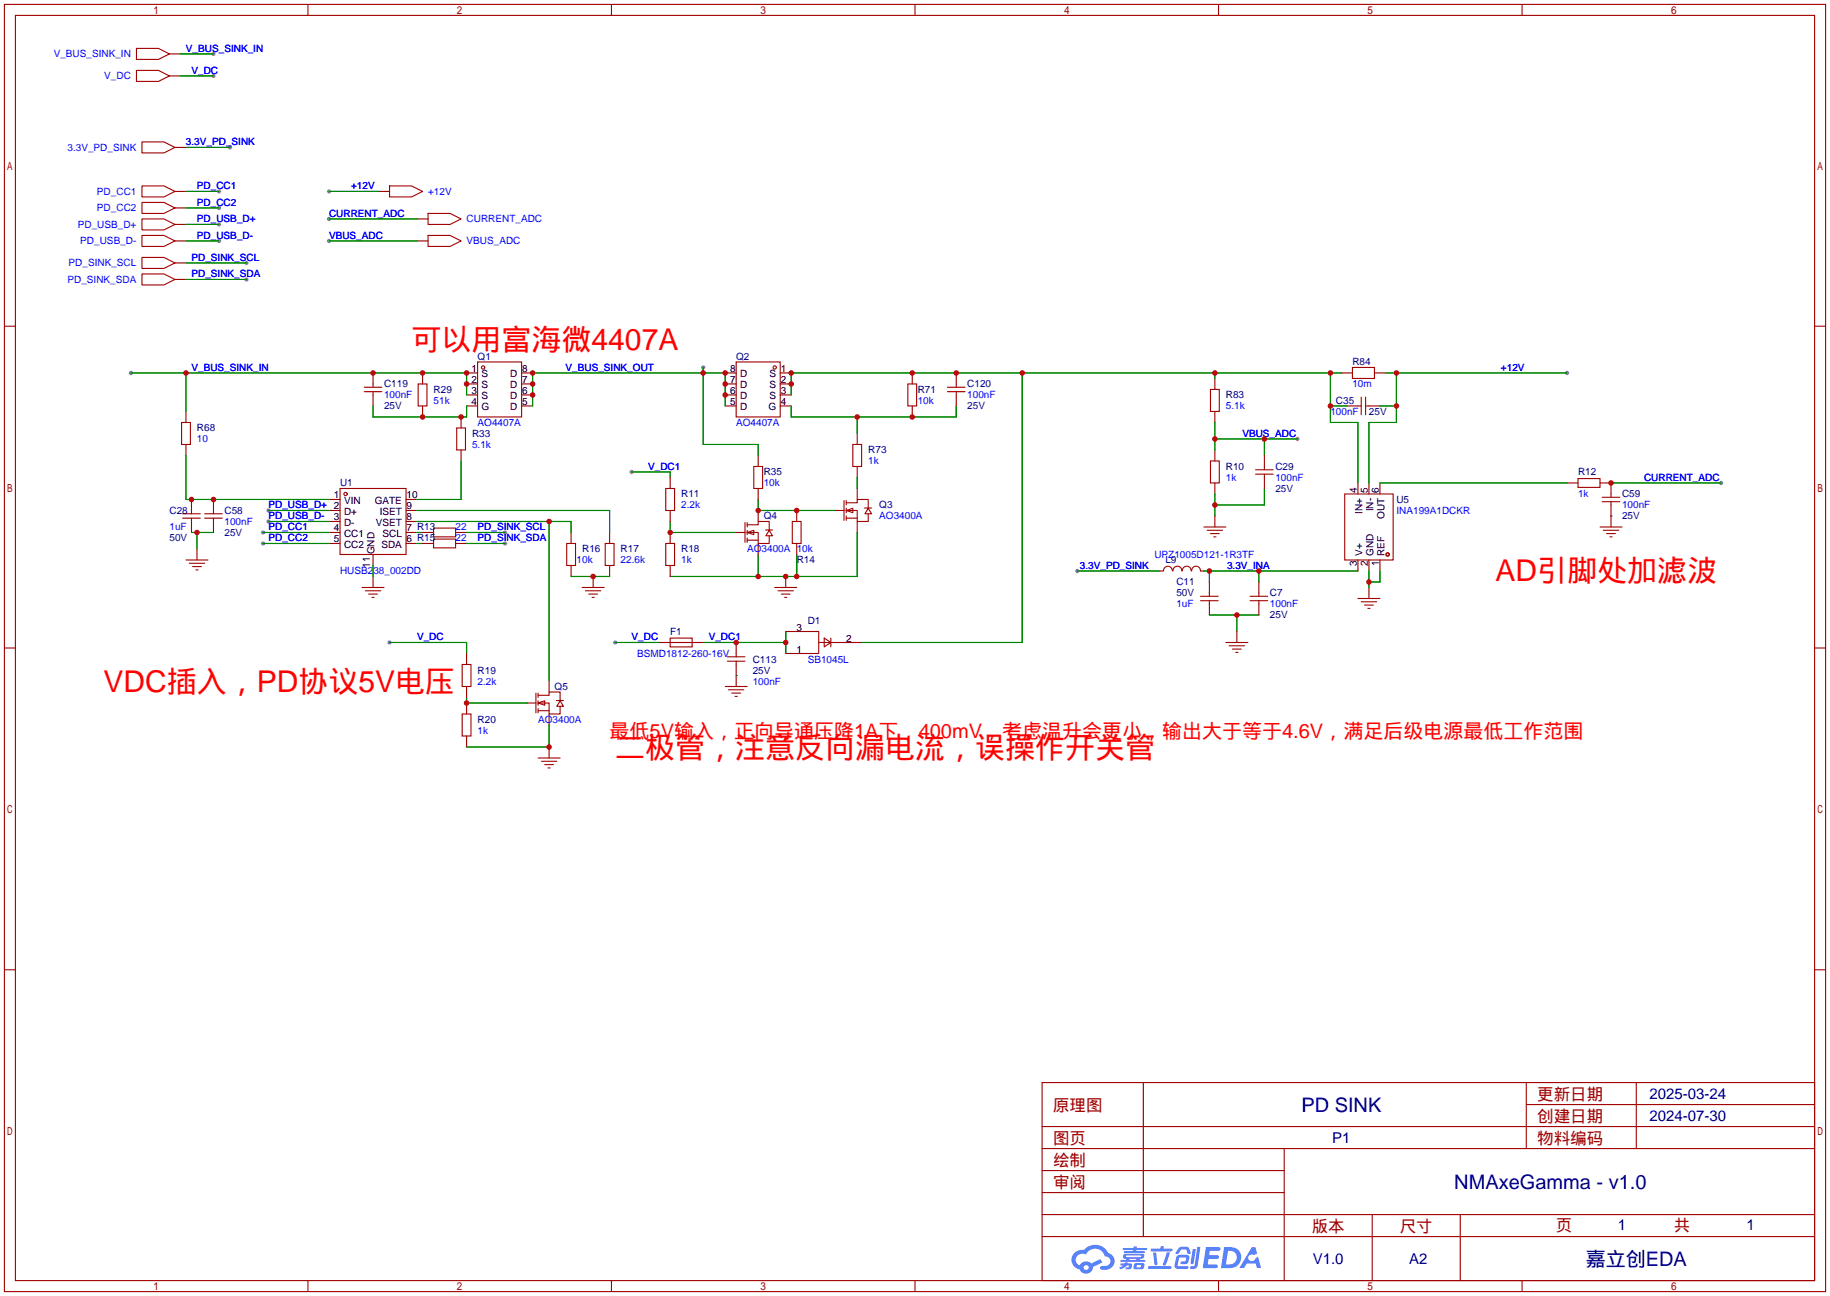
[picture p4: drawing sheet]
<svg xmlns="http://www.w3.org/2000/svg" width="422mm" height="299mm" viewBox="0 0 422 299" stroke-linecap="round" stroke-linejoin="round" font-family="sans-serif">
<g fill="#999">
<circle cx="49.3" cy="12.4" r=".51"/>
<circle cx="62" cy="117.9" r=".51"/>
<circle cx="62" cy="120.4" r=".51"/>
<circle cx="50.5" cy="51.8" r=".51"/>
<circle cx="50.5" cy="55.6" r=".51"/>
<circle cx="60.7" cy="122.9" r=".51"/>
<circle cx="60.7" cy="125.5" r=".51"/>
<circle cx="50.5" cy="44.2" r=".51"/>
<circle cx="50.5" cy="48" r=".51"/>
<circle cx="116.6" cy="122.9" r=".51"/>
<circle cx="116.6" cy="125.5" r=".51"/>
<circle cx="49.3" cy="17.5" r=".51"/>
<circle cx="145.8" cy="109" r=".51"/>
<circle cx="162.3" cy="84.8" r=".51"/>
<circle cx="75.9" cy="50.5" r=".51"/>
<circle cx="56.9" cy="60.7" r=".51"/>
<circle cx="56.9" cy="64.5" r=".51"/>
<circle cx="248.7" cy="131.8" r=".51"/>
<circle cx="30.2" cy="86.1" r=".51"/>
<circle cx="75.9" cy="44.2" r=".51"/>
<circle cx="53.1" cy="34" r=".51"/>
<circle cx="89.9" cy="148.3" r=".51"/>
<circle cx="361.7" cy="86.1" r=".51"/>
<circle cx="299.5" cy="101.3" r=".51"/>
<circle cx="75.9" cy="55.6" r=".51"/>
<circle cx="397.3" cy="111.5" r=".51"/>
<circle cx="142" cy="148.3" r=".51"/>
</g>
<g fill="none" stroke="#a10000" stroke-width=".25">
<path d="M1 1h420.4v297.2h-420.4zM3.6 3.6h415.2v292.1h-415.2zM71.1 1v2.6M141.1 1v2.6M211.2 1v2.6M281.3 1v2.6M351.3 1v2.6M1 75.3h2.6M418.8 75.3h2.6M1 149.6h2.6M418.8 149.6h2.6M1 223.9h2.6"/>
<path d="M418.8 223.9h2.6M240.5 249.9h178.3v45.8h-178.3zM263.9 249.9v35.6M352.3 249.9v15.3M352.3 255h66.5M377.7 249.9v15.3M240.5 270.3h55.9M240.5 265.2h178.3M240.5 275.3h55.9M240.5 260.1h178.3M296.4 265.2v30.5M71.1 295.7v2.5"/>
<path d="M141.1 295.7v2.5M211.2 295.7v2.5M240.5 285.5h178.3M240.5 280.4h178.3M281.3 295.7v2.5M316.7 280.4v15.3M337.1 280.4v15.3M351.3 295.7v2.5"/>
</g>
<g fill="#5487ff">
<path d="M278.4 287.9h2.6a.48 .48 0 0 1 .7 .4 .48 .48 0 0 1-.7 .5h-1.8l-.1 1h1.9a.43 .43 0 0 1 .4 .5 .43 .43 0 0 1-.5 .3h-1.9l-.2 1.3h1.6a.45 .45 0 0 1 .6 .2 .45 .45 0 0 1-.1 .6l-3.3 .1z"/>
<path d="M288.9 288h.9l.4 1.4-.8 .4a.84 .84 0 0 0-1.2 .2 .84 .84 0 0 0 .3 1.2 .84 .84 0 0 0 1.2-.4l.1-.3 .6-.3 .7 2.5h-1l-.3-1h-2l-.6 1h-1.1z"/>
<path d="M275.3 288.4h.7l-.5 3.2a.36 .36 0 0 1-.3 .3 .36 .36 0 0 1-.4-.4z"/>
<path d="M276.4 287.9h.7l-.6 4.3a1.13 1.13 0 0 1-1.8 .6l.2-.4 .7-.1 .2-.2z"/>
<path d="M272.1 288.2l.6-.4h1a.77 .77 0 0 1 .8 .6l.3 .9-.1 .2h-.6l-.2-.9-.3-.1h-.9l-.7 1-.7-.1z"/>
<path d="M271.6 290l.6-.3h1.7a.81 .81 0 0 1 .6 .5 .81 .81 0 0 1-.1 .9 .81 .81 0 0 1-.9 .8h-.7a.32 .32 0 0 1-.3-.4 .32 .32 0 0 1 .4-.3h.7l.2-.9-1.6 .1-.4 1.9h2.2a.32 .32 0 0 1 .3 .4 .32 .32 0 0 1-.4 .3l-2.2-.1-.5-.3-.1-.5z"/>
<path d="M265.1 292.3h5a.33 .33 0 0 1 .3 .4 .33 .33 0 0 1-.4 .3h-4.8l-.2-.2z"/>
<path d="M269.3 289.1h.8l-.7 2a.98 .98 0 0 1-.7 1.1l-.3-.3z"/>
<path d="M266.2 289.2h.7l.3 2.6a.34 .34 0 0 1-.3 .3 .34 .34 0 0 1-.4-.2z"/>
<path d="M265.7 288.3h2.1l.3-.6h.5l-.1 .6h1.8a.32 .32 0 0 1 .4 .3 .32 .32 0 0 1-.4 .3h-4.5l-.2-.1z"/>
<path d="M258.7 291.7h.9l.1-.2h.6v.2h.8l.2 .2-.2 .9-1.3 .2v-.4h.7l.1-.4a.68 .68 0 0 0-1 .4l-1.1 .4-.2-.4 1-.4h-.7z"/>
<path d="M259.2 288.1h2.4l.1-.3h.7v.3h2.1l.3 .3-.3 .2h-2.2v.3h1.8l.2 .2-.2 .2h-4.6v-.4h2v-.3h-2.2l-.2-.1z"/>
<path d="M282.6 287.9l-.8 4.9h1.7a2.5 2.5 0 0 0 3-2.5 2.5 2.5 0 0 0-3.1-2.4zM283.4 288.8a1.65 1.65 0 0 1 2.1 1.6 1.65 1.65 0 0 1-2.2 1.5h-.3z"/>
<path d="M259.4 289.7l-.2 .7 .7 .2 .1 .3h-1.3l.1 .4h5.3l.3-.2-.2-.2h-1.2l.2-.3a.7 .7 0 0 0 .8-.2 .7 .7 0 0 0 0-.9h-4.2zM260 289.9l3.4 .1-.2 .2h-3.2zM260.7 290.6h1.7l-.2 .3h-1.4z"/>
<path d="M261.8 291.8a1.05 1.05 0 0 0 0 1.2 2.91 2.91 0 0 0 2.2-.2 .98 .98 0 0 0 0-1.2h-1.7zM262.4 292.1l.9-.1 .1 .4-.3 .2h-.8z"/>
<path d="M248.1 289.2a2.23 2.23 0 0 0-.7 2.3 2.23 2.23 0 0 0 1.8 1.6 1.58 1.58 0 0 0 1.8 .9 1.58 1.58 0 0 0 1.3-1.5l2.2-1-.5-.8-2.1 1a1.65 1.65 0 0 0-2.7 .5 1.47 1.47 0 0 1-.7-2.1 1.47 1.47 0 0 1 2.2-.4 2.3 2.3 0 0 1 2.3-1.4 2.3 2.3 0 0 1 2 1.8 1.12 1.12 0 0 1 1.3 1 1.12 1.12 0 0 1-1.1 1.2h-.7a.45 .45 0 0 0-.6 .3 .45 .45 0 0 0 .4 .6 2.21 2.21 0 0 0 2.3-.6 2.21 2.21 0 0 0 .5-2.3 2.13 2.13 0 0 0-1.3-1 3.3 3.3 0 0 0-5.6-.7l-1.1 .1zM250.1 292.7a.6 .6 0 0 1 1.2 0 .6 .6 0 0 1-1.2 0z"/>
</g>
<g fill="none" stroke="#870000" stroke-width=".25">
<path d="M39.1 12.4h2.6M39.1 17.5h2.6M40.4 34h2.5M40.4 44.2h2.5M40.4 48h2.5M40.4 51.8h2.5M40.4 55.6h2.5M87.4 44.2h2.5M96.3 55.6h2.5M96.3 50.5h2.5M40.4 60.7h2.5M40.4 64.5h2.5"/>
<path d="M42.9 95v2.5M86.1 86.1v2.5M86.1 91.2v2.5M97.5 86.1v2.5M97.5 93.7v2.6M106.4 96.3v2.5M107.7 86.1h2.5M107.7 88.6h2.5M107.7 91.2h2.5M107.7 93.7h2.5M120.4 86.1h2.5M120.4 88.6h2.5"/>
<path d="M120.4 91.2h2.5M120.4 93.7h2.5M167.4 86.1h2.5M167.4 88.6h2.5M167.4 91.2h2.5M167.4 93.7h2.5M180.1 86.1h2.5M180.1 88.6h2.5M180.1 91.2h2.5M180.1 93.7h2.5M210.6 86.1v2.5M210.6 93.7v2.6"/>
<path d="M220.7 86.1v2.5M220.7 91.2v2.5M280.4 87.4v2.5M280.4 95v2.5M309.6 86.1h2.6M310.9 93.7h2.5M316 93.7h2.5M317.2 86.1h2.6M42.9 102.6v2.6M44.2 115.3v2.6M49.3 115.3v2.6M75.9 115.3h2.6"/>
<path d="M75.9 117.9h2.6M93.7 115.3h2.6M93.7 117.9h2.6M106.4 103.9v2.5M154.7 110.2v2.6M154.7 117.9v2.5M175 105.2v2.5M175 112.8v2.5M175 117.9v2.5M183.9 117.9v2.5M192.8 117.9h2M197.9 100.1v2.5"/>
<path d="M197.9 107.7v2.5M197.9 112.8v2.5M280.4 103.9v2.5M280.4 111.5v2.5M280.4 119.1v2.6M291.8 105.2v2.5M291.8 110.2v2.6M313.4 111.5v2.5M316 111.5v2.5M318.5 111.5v2.5M361.7 111.5h2.5M369.3 111.5h2.6v2.5"/>
<path d="M371.9 116.6v5.1M44.2 120.4v2.5M45.5 126.7v2.6M49.3 120.4v2.5M75.9 120.4h2.6M75.9 122.9h2.6M75.9 125.5h2.6M86.1 128v2.6M86.1 133.1v2.5M93.7 120.4h2.6M93.7 122.9h2.6M93.7 125.5h2.6"/>
<path d="M97.5 122.9h2.6M97.5 125.5h2.6M105.2 122.9h2.5M105.2 125.5h2.5M131.8 122.9v2.6M131.8 130.6v2.5M136.9 133.1v2.5M140.7 122.9v2.6M140.7 130.6v2.5M154.7 122.9v2.6M154.7 130.6v2.5M169.9 122.9h2.1"/>
<path d="M175 125.5v2.5M181.4 133.1v2.5M183.9 125.5v2.5M197.9 120.4v2.5M267.7 131.8h.8M277.1 131.8h.8M279.1 134.4v2.5M279.1 139.4v2.6M290.6 134.4v2.5M290.6 139.4v2.6M313.4 129.3v2.5M316 129.3v2.5"/>
<path d="M316 135.6v2.6M318.5 129.3v2.5M107.7 150.9v2.5M107.7 158.5v2.5M126.7 157.2v2.6M152.1 148.3h2.6M159.8 148.3h2.5M169.9 148.3v2.6M169.9 153.4v5.1M181.4 145.8h5M181.4 150.9h5M194.1 148.3h5"/>
<path d="M285.5 145.8v2.5M107.7 162.3v2.5M107.7 169.9v2.6M121.7 162.3h2M126.7 164.8v2.6M126.7 172.5v2.5"/>
</g>
<g fill="none" stroke="#a10000" stroke-width=".25">
<path d="M31.5 11.2h5.1l2.5 1.2-2.5 1.3h-5.1zM31.5 16.3h5.1l2.5 1.2-2.5 1.3h-5.1zM32.8 32.8h5l2.6 1.2-2.6 1.3h-5zM32.8 42.9h5l2.6 1.3-2.6 1.3h-5zM32.8 46.7h5l2.6 1.3-2.6 1.3h-5zM32.8 50.5h5l2.6 1.3-2.6 1.3h-5zM32.8 54.4h5l2.6 1.2-2.6 1.3h-5zM32.8 59.4h5l2.6 1.3-2.6 1.3h-5zM89.9 42.9h5.1l2.5 1.3-2.5 1.3h-5.1zM98.8 54.4h5.1l2.5 1.2-2.5 1.3h-5.1zM98.8 49.3h5.1l2.5 1.2-2.5 1.3h-5.1zM32.8 63.2h5l2.6 1.3-2.6 1.3h-5z"/>
<path d="M41.9 97.5h2v5.1h-2zM84.1 90.4h4M84.1 89.4h4M86.1 88.6v.8M86.1 90.4v.8M96.5 88.6h2.1v5.1h-2.1zM105.4 98.8h2v5.1h-2zM110.2 83.6h10.2v12.7h-10.2zM169.9 83.6h10.2v12.7h-10.2zM209.5 88.6h2.1v5.1h-2.1zM218.7 90.4h4.1M218.7 89.4h4.1"/>
<path d="M220.7 88.6v.8M220.7 90.4v.8M279.4 89.9h2v5.1h-2zM312.2 84.8h5v2.6h-5zM313.4 93.7h.8M314.2 91.7v4.1M315.2 91.7v4.1M315.2 93.7h.8M42.2 119.6h4M42.2 118.6h4M44.2 117.9v.7M44.2 119.6v.8"/>
<path d="M47.2 119.6h4.1M47.2 118.6h4.1M49.3 117.9v.7M49.3 119.6v.8M78.5 112.8h15.2v15.2h-15.2zM153.7 112.8h2v5.1h-2zM174 107.7h2v5.1h-2zM194.8 115.6v4.5M195.3 117.9h2.6v2.5h2.5v-1.8M195.3 116.1h2.6v-.8h2.5v2M195.3 117.9l1.5-.6v1.1zM195.3 115.6v1"/>
<path d="M195.3 117.3v1.1M195.3 119.1v1M195.3 119.6h2.6M196.8 102.6h2.1v5.1h-2.1zM199.6 117.3h1.6M200.4 117.3l.8 1.3h-1.6zM279.4 106.4h2v5.1h-2zM289.8 109.5h4.1M289.8 108.5h4.1M291.8 107.7v.8M291.8 109.5v.7M310.4 114h11.2v15.3h-11.2z"/>
<path d="M364.2 110.5h5.1v2h-5.1zM369.8 115.8h4.1M369.8 114.8h4.1M371.9 114v.8M371.9 115.8v.8M42.9 129.3h5.1M43.7 130h3.5M44.4 130.8h2.1M45.2 131.6h.5M83.6 135.6h5M84.3 136.4h3.6M85.1 137.2h2"/>
<path d="M85.9 137.9h.5M100.1 121.9h5.1v2.1h-5.1zM100.1 124.5h5.1v2h-5.1zM130.8 125.5h2v5.1h-2zM134.4 135.6h5M135.1 136.4h3.6M135.9 137.2h2M136.7 137.9h.5M139.7 125.5h2v5.1h-2zM153.7 125.5h2v5.1h-2zM172 120.6v4.6M172.5 122.9h2.5v2.6h2.5v-1.8"/>
<path d="M172.5 121.2h2.5v-.8h2.5v2M172.5 122.9l1.5-.5v1zM172.5 120.6v1.1M172.5 122.4v1M172.5 124.2v1M172.5 124.7h2.5M176.7 122.4h1.6M177.5 122.4l.8 1.3h-1.5zM178.8 135.6h5.1M179.6 136.4h3.5M180.3 137.2h2.1M181.1 137.9h.5"/>
<path d="M182.9 120.4h2v5.1h-2zM270.6 131.8a1.01 1.01 0 0 0-1-1.1 1.01 1.01 0 0 0-1 1.1M272.8 131.8a1.01 1.01 0 0 0-1-1.1 1.01 1.01 0 0 0-1 1.1M274.9 131.8a1.01 1.01 0 0 0-1-1.1 1.01 1.01 0 0 0-1 1.1M277.1 131.8a1.01 1.01 0 0 0-1-1.1 1.01 1.01 0 0 0-1 1.1M277.1 138.7h4.1M277.1 137.7h4.1M277.9 121.7h5.1M278.6 122.4h3.6M279.1 136.9v.8M279.1 138.7v.7M279.4 123.2h2"/>
<path d="M280.2 124h.5M288.5 138.7h4.1M288.5 137.7h4.1M290.6 136.9v.8M290.6 138.7v.7M313.4 138.2h5.1M314.2 138.9h3.6M315 139.7h2M369.3 121.7h5.1M370.1 122.4h3.5M370.8 123.2h2.1M371.6 124h.5"/>
<path d="M106.7 153.4h2v5.1h-2zM154.7 147.3h5.1v2.1h-5.1zM154.7 148.3h5.1M167.4 158.5h5.1M167.9 152.7h4.1M167.9 151.6h4.1M168.1 159.3h3.6M169.9 150.9v.7M169.9 152.7v.7M186.4 145.8h2.6v5.1h-2.6M189 148.3h5.1M190.2 147.3l1.6 1-1.6 1.1z"/>
<path d="M191.8 147.3v2.1M283 148.3h5M283.7 149.1h3.6M284.5 149.9h2M285.2 150.6h.6M315.7 140.5h.5M106.7 164.8h2v5.1h-2zM123.7 160v4.6M124.2 162.3h2.5v2.5h2.6v-1.7M124.2 160.5h2.5v-.7h2.6v2M124.2 162.3l1.5-.5v1zM124.2 175h5.1"/>
<path d="M124.2 160v1M124.2 161.8v1M124.2 163.6v1M124.2 164.1h2.5M125 175.8h3.5M125.7 176.5h2.1M126.5 177.3h.5M128.4 161.7h1.7M129.3 161.8l.7 1.3h-1.5zM168.9 160h2M169.7 160.8h.5"/>
<circle cx="111.5" cy="84.8" r=".38"/>
<circle cx="178.8" cy="84.8" r=".38"/>
<circle cx="79.8" cy="114" r=".38"/>
<circle cx="320.3" cy="128" r=".38"/>
</g>
<g fill="none" stroke="#008700" stroke-width=".25">
<path d="M41.7 12.4h7.6M41.7 17.5h7.6M42.9 34h10.2M42.9 51.8h7.6M42.9 55.6h7.6M42.9 44.2h7.6M42.9 48h7.6M75.9 55.6h20.4M75.9 44.2h11.5M75.9 50.5h20.4M42.9 60.7h14M42.9 64.5h14"/>
<path d="M30.2 86.1h77.5v5.1M42.9 86.1v8.9M86.1 93.7v2.6h21.6v-2.6M122.9 93.7v-7.6h44.5v7.6M162.3 84.8v17.8h12.7v2.6M182.6 93.7v2.6h38.1v-2.6M197.9 96.3v3.8M236 86.1v62.2h-36.9M280.4 86.1v1.3M280.4 97.5v6.4M307.1 93.7h3.8M307.1 86.1v11.4h6.3v14"/>
<path d="M309.6 86.1h-127v5.1M318.5 93.7h3.8M319.8 86.1h41.9M322.3 86.1v11.4h-6.3v14M42.9 105.2v10.1h33M62 117.9h13.9M96.3 117.9h44.4v5M106.4 106.4v8.9h-10.1M145.8 109h8.9v1.2M175 115.3v2.6h17.8M197.9 110.2v2.6M280.4 114v5.1"/>
<path d="M280.4 101.3h19.1M291.8 112.8v3.8h-11.4M291.8 101.3v3.9M318.5 111.5h43.2M371.9 119.1h.1M371.9 111.5h25.4M44.2 122.9h5.1M45.5 122.9v3.8M60.7 122.9h15.2M60.7 125.5h15.2M62 120.4h13.9M86.1 130.6v2.5"/>
<path d="M96.3 120.4h35.5v2.5M96.3 122.9h1.2M96.3 125.5h1.2M107.7 122.9h8.9M107.7 125.5h8.9M126.7 120.4v36.8M131.8 133.1h8.9M154.7 120.4v2.5h15.2M175 128v5.1M183.9 128v5.1M197.9 122.9v10.2h-43.2M248.7 131.8h19"/>
<path d="M277.9 131.8h35.5M279.1 131.8v2.6M290.6 131.8v2.6M316 131.8v3.8M318.5 131.8v2.6h-2.5M89.9 148.3h17.8v2.6M142 148.3h10.1M162.3 148.3h19.1M169.9 156h.1M181.4 145.8v5.1M279.1 142h11.5M285.5 142v3.8"/>
<path d="M107.7 161v1.3h14M126.7 167.4v5.1h-19"/>
</g>
<g fill="#c00">
<circle cx="136.9" cy="133.1" r=".63"/>
<circle cx="175" cy="133.1" r=".63"/>
<circle cx="183.9" cy="133.1" r=".63"/>
<circle cx="181.4" cy="133.1" r=".63"/>
<circle cx="154.7" cy="122.9" r=".63"/>
<circle cx="175" cy="117.9" r=".63"/>
<circle cx="183.9" cy="117.9" r=".63"/>
<circle cx="122.9" cy="88.6" r=".63"/>
<circle cx="122.9" cy="86.1" r=".63"/>
<circle cx="122.9" cy="91.2" r=".63"/>
<circle cx="162.3" cy="86.1" r=".63"/>
<circle cx="167.4" cy="88.6" r=".63"/>
<circle cx="167.4" cy="86.1" r=".63"/>
<circle cx="167.4" cy="91.2" r=".63"/>
<circle cx="290.6" cy="131.8" r=".63"/>
<circle cx="279.1" cy="131.8" r=".63"/>
<circle cx="45.5" cy="122.9" r=".63"/>
<circle cx="285.5" cy="142" r=".63"/>
<circle cx="107.7" cy="86.1" r=".63"/>
<circle cx="97.5" cy="86.1" r=".63"/>
<circle cx="107.7" cy="88.6" r=".63"/>
<circle cx="42.9" cy="86.1" r=".63"/>
<circle cx="86.1" cy="86.1" r=".63"/>
<circle cx="44.2" cy="115.3" r=".63"/>
<circle cx="49.3" cy="115.3" r=".63"/>
<circle cx="107.7" cy="162.3" r=".63"/>
<circle cx="126.7" cy="172.5" r=".63"/>
<circle cx="126.7" cy="120.4" r=".63"/>
<circle cx="322.3" cy="86.1" r=".63"/>
<circle cx="322.3" cy="93.7" r=".63"/>
<circle cx="316" cy="134.4" r=".63"/>
<circle cx="280.4" cy="116.6" r=".63"/>
<circle cx="280.4" cy="101.3" r=".63"/>
<circle cx="291.8" cy="101.3" r=".63"/>
<circle cx="371.9" cy="111.5" r=".63"/>
<circle cx="307.1" cy="93.7" r=".63"/>
<circle cx="307.1" cy="86.1" r=".63"/>
<circle cx="280.4" cy="86.1" r=".63"/>
<circle cx="236" cy="86.1" r=".63"/>
<circle cx="210.6" cy="86.1" r=".63"/>
<circle cx="182.6" cy="86.1" r=".63"/>
<circle cx="182.6" cy="88.6" r=".63"/>
<circle cx="220.7" cy="86.1" r=".63"/>
<circle cx="97.5" cy="96.3" r=".63"/>
<circle cx="106.4" cy="96.3" r=".63"/>
<circle cx="210.6" cy="96.3" r=".63"/>
<circle cx="197.9" cy="96.3" r=".63"/>
<circle cx="181.4" cy="148.3" r=".63"/>
<circle cx="169.9" cy="148.3" r=".63"/>
</g>
<g font-size="6.9" fill="#f00">
<text x="95" y="80.9">可以用富海微4407A</text>
<text x="345.2" y="134.2">AD引脚处加滤波</text>
<text x="23.9" y="159.6">VDC插入，PD协议5V电压</text>
<text x="142" y="174.9">二极管，注意反向漏电流，误操作开关管</text>
</g>
<text font-size="4.6" fill="#f00" x="140.7" y="170.3">最低5V输入，正向导通压降1A下，400mV，考虑温升会更小，输出大于等于4.6V，满足后级电源最低工作范围</text>
<g font-size="4.6" fill="#000080">
<text x="300.4" y="256.6">PD SINK</text>
<text x="335.7" y="274.4">NMAxeGamma - v1.0</text>
<text x="366" y="292.2">嘉立创EDA</text>
</g>
<g font-size="3.8" fill="#a00000">
<text x="243.1" y="256.5">原理图</text>
<text x="354.8" y="254">更新日期</text>
<text x="354.8" y="259.1">创建日期</text>
<text x="243.1" y="269.2">绘制</text>
<text x="243.1" y="264.2">图页</text>
<text x="354.8" y="264.2">物料编码</text>
<text x="243.1" y="274.3">审阅</text>
<text x="302.8" y="284.5">版本</text>
<text x="323.1" y="284.5">尺寸</text>
<text x="359.2" y="284.2">页</text>
<text x="386.3" y="284.2">共</text>
</g>
<g font-size="3.5" fill="#000080">
<text x="380.7" y="253.7">2025-03-24</text>
<text x="307.5" y="263.8">P1</text>
<text x="380.7" y="258.8">2024-07-30</text>
<text x="373.4" y="283.9">1</text>
<text x="403.2" y="283.9">1</text>
<text x="303" y="291.8">V1.0</text>
<text x="325.3" y="291.8">A2</text>
</g>
<g font-size="2.3" fill="#00f">
<text x="42.9" y="12">V_BUS_SINK_IN</text>
<text x="12.4" y="13.3">V_BUS_SINK_IN</text>
<text x="44.2" y="17.1">V_DC</text>
<text x="24.1" y="18.3">V_DC</text>
<text x="15.6" y="34.8">3.3V_PD_SINK</text>
<text x="42.9" y="33.6">3.3V_PD_SINK</text>
<text x="22.4" y="45">PD_CC1</text>
<text x="45.5" y="43.7">PD_CC1</text>
<text x="45.5" y="47.5">PD_CC2</text>
<text x="81" y="43.7">+12V</text>
<text x="98.8" y="45">+12V</text>
<text x="18" y="52.6">PD_USB_D+</text>
<text x="22.4" y="48.8">PD_CC2</text>
<text x="45.5" y="51.4">PD_USB_D+</text>
<text x="75.9" y="50.1">CURRENT_ADC</text>
<text x="107.7" y="51.4">CURRENT_ADC</text>
<text x="18.5" y="56.4">PD_USB_D-</text>
<text x="45.5" y="55.2">PD_USB_D-</text>
<text x="75.9" y="55.2">VBUS_ADC</text>
<text x="107.7" y="56.4">VBUS_ADC</text>
<text x="15.6" y="65.3">PD_SINK_SDA</text>
<text x="15.8" y="61.5">PD_SINK_SCL</text>
<text x="44.2" y="60.2">PD_SINK_SCL</text>
<text x="44.2" y="64.1">PD_SINK_SDA</text>
<text x="44.2" y="85.6">V_BUS_SINK_IN</text>
<text x="130.6" y="85.6">V_BUS_SINK_OUT</text>
<text x="312.2" y="89.5">10m</text>
<text x="346.5" y="85.6">+12V</text>
<text x="88.6" y="92">100nF</text>
<text x="100.1" y="93.3">51k</text>
<text x="211.8" y="93.3">10k</text>
<text x="223.3" y="92">100nF</text>
<text x="283" y="94.5">5.1k</text>
<text x="307.1" y="95.8">100nF</text>
<text x="110.2" y="98.3">AO4407A</text>
<text x="169.9" y="98.3">AO4407A</text>
<text x="286.8" y="100.9">VBUS_ADC</text>
<text x="45.5" y="102.2">10</text>
<text x="109" y="103.4">5.1k</text>
<text x="200.4" y="107.2">1k</text>
<text x="149.6" y="108.5">V_DC1</text>
<text x="176.3" y="112.3">10k</text>
<text x="283" y="111">1k</text>
<text x="294.4" y="111">100nF</text>
<text x="379.5" y="111">CURRENT_ADC</text>
<text x="62" y="117.4">PD_USB_D+ 2</text>
<text x="62" y="119.9">PD_USB_D-</text>
<text x="157.2" y="117.4">2.2k</text>
<text x="202.9" y="119.9">AO3400A</text>
<text x="322.3" y="118.7">INA199A1DCKR</text>
<text x="364.2" y="114.9">1k</text>
<text x="374.4" y="117.4">100nF</text>
<text x="39.1" y="122.5">1uF</text>
<text x="51.8" y="121.2">100nF</text>
<text x="62" y="122.5">PD_CC1</text>
<text x="62" y="125">PD_CC2</text>
<text x="105.2" y="122.5">22</text>
<text x="105.2" y="125">22</text>
<text x="110.2" y="122.5">PD_SINK_SCL</text>
<text x="110.2" y="125">PD_SINK_SDA</text>
<text x="133.1" y="130.1">10k</text>
<text x="143.3" y="130.1">22.6k</text>
<text x="157.2" y="130.1">1k</text>
<text x="172.5" y="127.6">AO3400A</text>
<text x="183.9" y="127.6">10k</text>
<text x="249.3" y="131.4">3.3V_PD_SINK</text>
<text x="266.4" y="128.8">UPZ1005D121-1R3TF</text>
<text x="283.2" y="131.4">3.3V_INA</text>
<text x="78.5" y="132.6">HUSB238_002DD</text>
<text x="271.5" y="140.3">1uF</text>
<text x="293.1" y="140.3">100nF</text>
<text x="96.3" y="147.9">V_DC</text>
<text x="145.8" y="147.9">V_DC</text>
<text x="163.6" y="147.9">V_DC1</text>
<text x="147.1" y="151.7">BSMD1812-260-16V</text>
<text x="186.4" y="153">SB1045L</text>
<text x="110.2" y="158">2.2k</text>
<text x="173.7" y="158">100nF</text>
<text x="124.2" y="166.9">AO3400A</text>
<text x="110.2" y="169.5">1k</text>
</g>
<g font-size="2.3" fill="#000080">
<text x="110.2" y="83.1">Q1</text>
<text x="169.9" y="83.1">Q2</text>
<text x="88.6" y="89.5">C119</text>
<text x="223.3" y="89.5">C120</text>
<text x="312.2" y="84.4">R84</text>
<text x="88.6" y="94.5">25V</text>
<text x="100.1" y="90.7">R29</text>
<text x="211.8" y="90.7">R71</text>
<text x="223.3" y="94.5">25V</text>
<text x="283" y="92">R83</text>
<text x="308.4" y="93.3">C35</text>
<text x="316" y="95.8">25V</text>
<text x="45.5" y="99.6">R68</text>
<text x="109" y="100.9">R33</text>
<text x="200.4" y="104.7">R73</text>
<text x="78.5" y="112.3">U1</text>
<text x="176.3" y="109.8">R35</text>
<text x="283" y="108.5">R10</text>
<text x="294.4" y="108.5">C29</text>
<text x="294.4" y="113.6">25V</text>
<text x="364.2" y="109.8">R12</text>
<text x="39.1" y="118.7">C28</text>
<text x="51.8" y="118.7">C58</text>
<text x="157.2" y="114.9">R11</text>
<text x="176.3" y="119.9">Q4</text>
<text x="202.9" y="117.4">Q3</text>
<text x="322.3" y="116.1">U5</text>
<text x="374.4" y="114.9">C59</text>
<text x="374.4" y="119.9">25V</text>
<text x="39.1" y="125">50V</text>
<text x="51.8" y="123.7">25V</text>
<text x="134.4" y="127.6">R16</text>
<text x="143.3" y="127.6">R17</text>
<text x="157.2" y="127.6">R18</text>
<text x="183.9" y="130.1">R14</text>
<text x="269" y="130.1">L9</text>
<text x="271.5" y="135.2">C11</text>
<text x="271.5" y="137.7">50V</text>
<text x="293.1" y="137.7">C7</text>
<text x="293.1" y="142.8">25V</text>
<text x="154.7" y="146.6">F1</text>
<text x="186.4" y="144.1">D1</text>
<text x="110.2" y="155.5">R19</text>
<text x="173.7" y="153">C113</text>
<text x="173.7" y="155.5">25V</text>
<text x="128" y="159.3">Q5</text>
<text x="110.2" y="166.9">R20</text>
</g>
<g font-size="2.3">
<text x="108.8" y="85.9">1</text>
<text x="108.8" y="88.4">2</text>
<text x="111.2" y="87.1">S</text>
<text x="111.2" y="89.7">S</text>
<text x="117.8" y="89.7">D</text>
<text x="117.8" y="87.1">D</text>
<text x="120.5" y="88.4">7</text>
<text x="120.5" y="85.9">8</text>
<text x="168.5" y="88.4">7</text>
<text x="168.5" y="85.9">8</text>
<text x="170.9" y="89.7">D</text>
<text x="170.9" y="87.1">D</text>
<text x="177.6" y="87.1">S</text>
<text x="177.6" y="89.7">S</text>
<text x="180.2" y="85.9">1</text>
<text x="180.2" y="88.4">2</text>
<text x="108.8" y="91">3</text>
<text x="108.8" y="93.5">4</text>
<text x="111.2" y="92.2">S</text>
<text x="111.2" y="94.8">G</text>
<text x="117.8" y="94.8">D</text>
<text x="117.8" y="92.2">D</text>
<text x="120.5" y="93.5">5</text>
<text x="120.5" y="91">6</text>
<text x="168.5" y="93.5">5</text>
<text x="168.5" y="91">6</text>
<text x="170.9" y="94.8">D</text>
<text x="170.9" y="92.2">D</text>
<text x="177.3" y="94.8">G</text>
<text x="177.6" y="92.2">S</text>
<text x="180.2" y="91">3</text>
<text x="180.2" y="93.5">4</text>
<text x="313.2" y="113.9" transform="rotate(-90 313.2 113.9)">4</text>
<text x="315.7" y="113.9" transform="rotate(-90 315.7 113.9)">5</text>
<text x="318.3" y="113.9" transform="rotate(-90 318.3 113.9)">6</text>
<text x="77.1" y="115.1">1</text>
<text x="79.4" y="116.4">VIN</text>
<text x="79.4" y="118.9">D+</text>
<text x="86.5" y="116.4">GATE</text>
<text x="87.7" y="118.9">ISET</text>
<text x="93.9" y="117.6">9</text>
<text x="93.9" y="115.1">10</text>
<text x="314.5" y="118.6" transform="rotate(-90 314.5 118.6)">IN+</text>
<text x="317" y="118.1" transform="rotate(-90 317 118.1)">IN-</text>
<text x="319.6" y="119.9" transform="rotate(-90 319.6 119.9)">OUT</text>
<text x="77.1" y="120.2">3</text>
<text x="77.1" y="122.7">4</text>
<text x="77.1" y="125.2">5</text>
<text x="79.4" y="121.4">D-</text>
<text x="79.4" y="124">CC1</text>
<text x="86.8" y="121.4">VSET</text>
<text x="88.3" y="124">SCL</text>
<text x="93.9" y="125.2">6 R15</text>
<text x="93.9" y="122.7">7 R13</text>
<text x="93.9" y="120.2">8</text>
<text x="79.4" y="126.5">CC2</text>
<text x="85.4" y="131.1" transform="rotate(-90 85.4 131.1)">11</text>
<text x="86.4" y="128" transform="rotate(-90 86.4 128)">GND</text>
<text x="88" y="126.5">SDA</text>
<text x="313.2" y="130.7" transform="rotate(-90 313.2 130.7)">3</text>
<text x="314.5" y="128.3" transform="rotate(-90 314.5 128.3)">V+</text>
<text x="315.7" y="130.7" transform="rotate(-90 315.7 130.7)">2</text>
<text x="317" y="128.3" transform="rotate(-90 317 128.3)">GND</text>
<text x="318.3" y="130.7" transform="rotate(-90 318.3 130.7)">1</text>
<text x="319.6" y="128.3" transform="rotate(-90 319.6 128.3)">REF</text>
<text x="183.9" y="145.6">3</text>
<text x="195.3" y="148.1">2</text>
<text x="183.9" y="150.6">1</text>
</g>
</svg>
